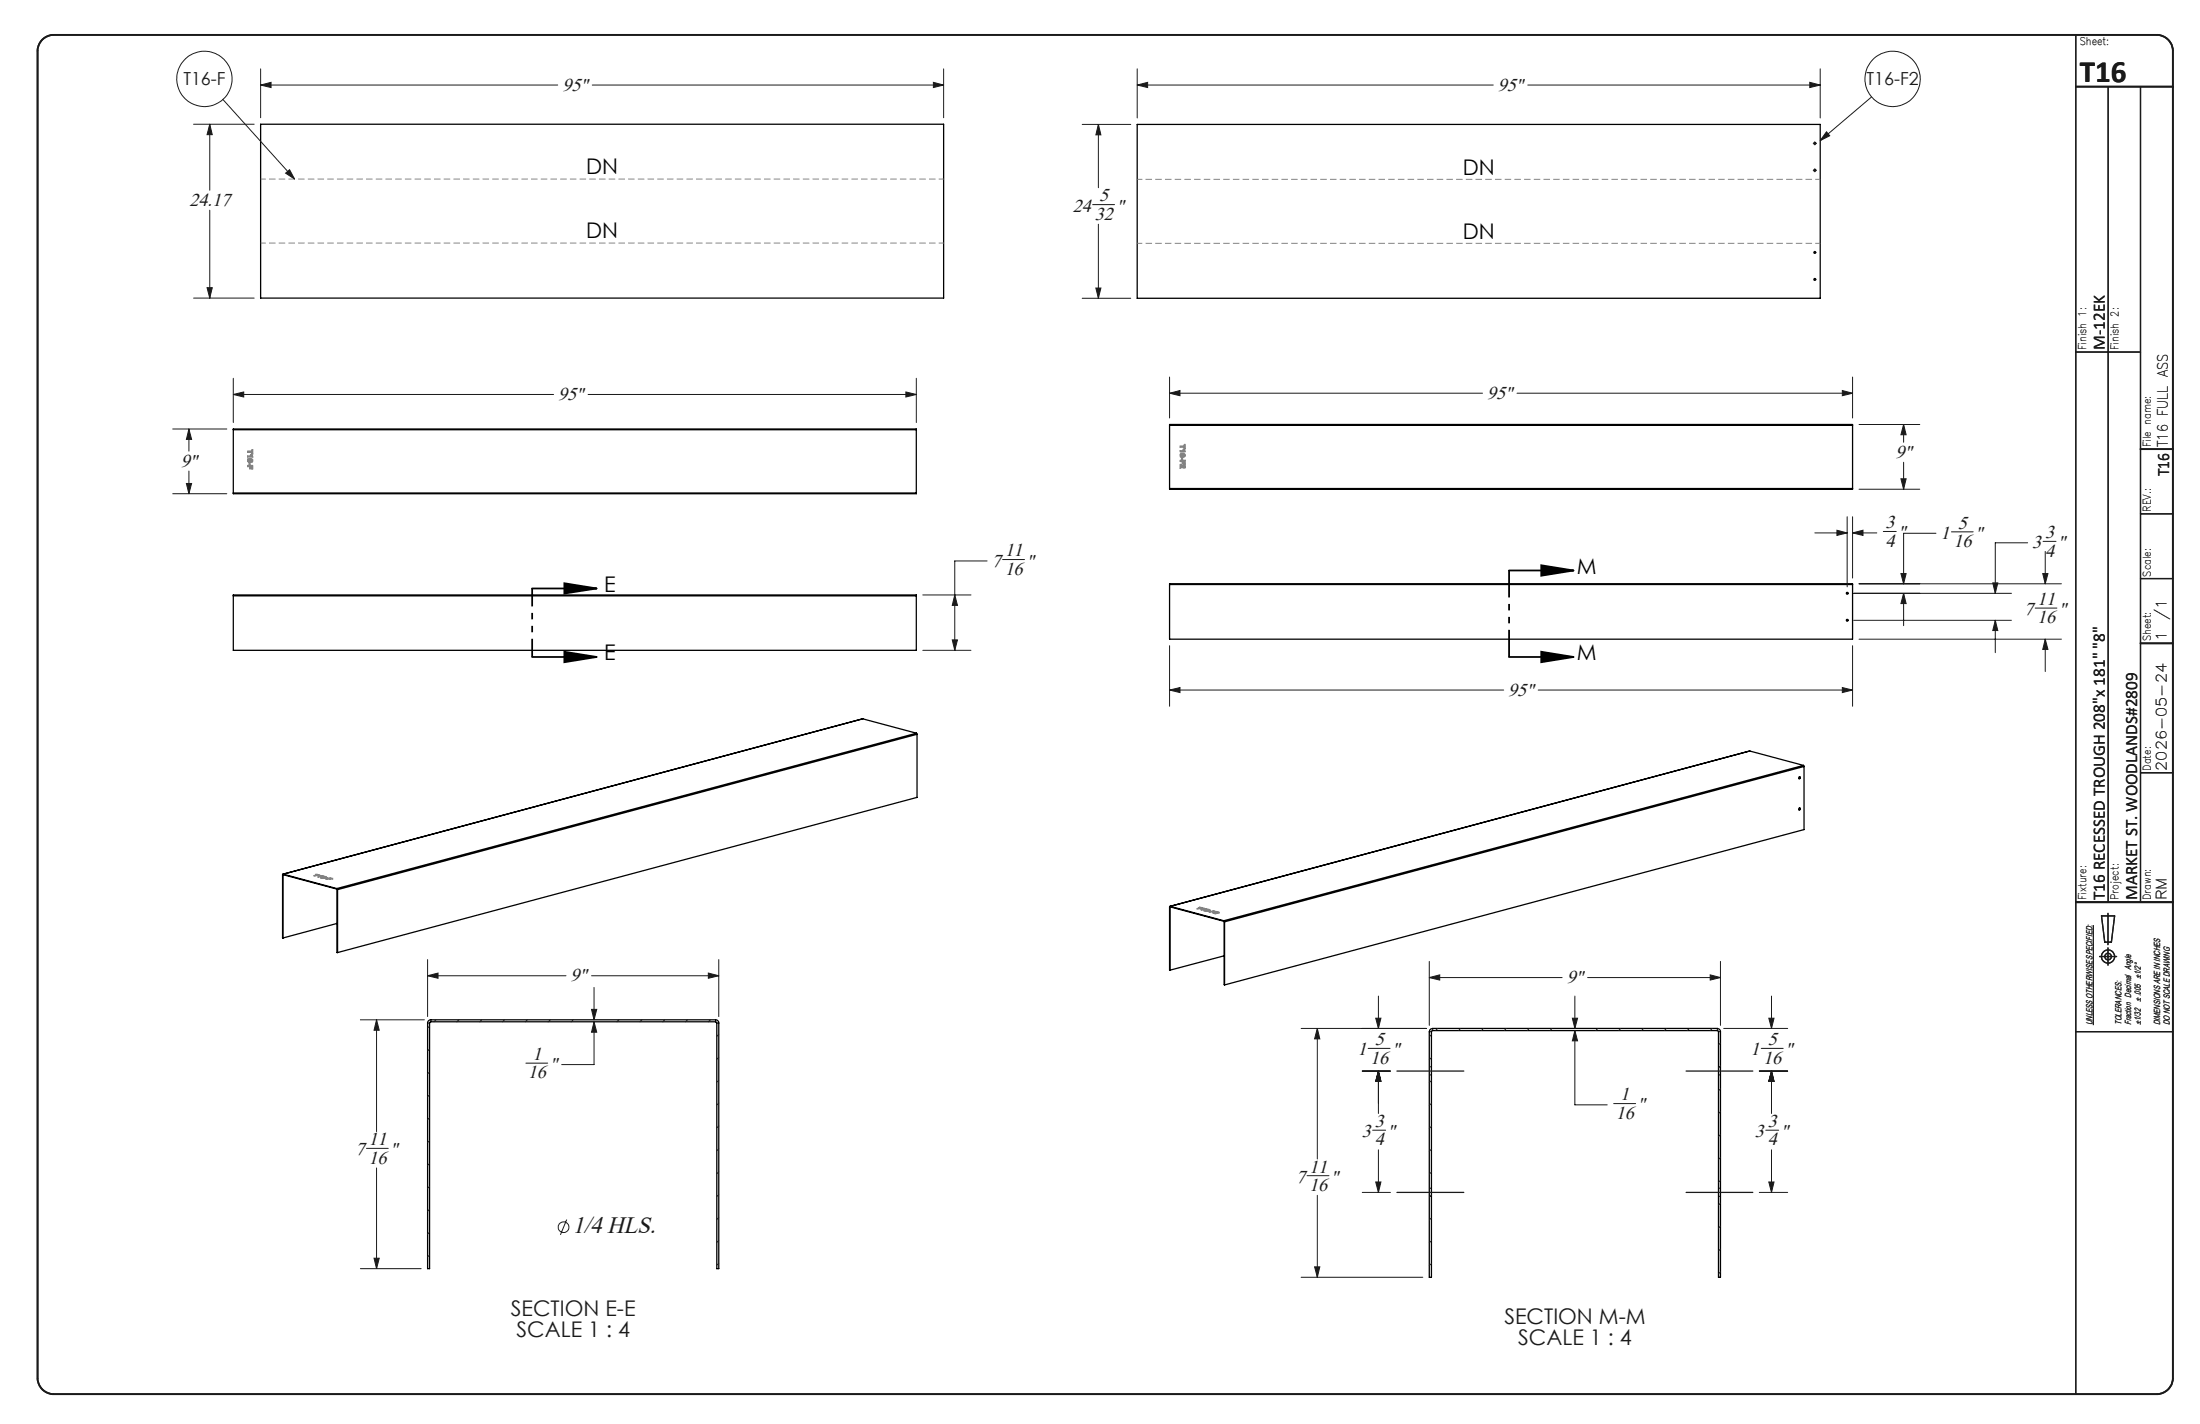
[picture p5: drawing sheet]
<svg xmlns="http://www.w3.org/2000/svg" width="432mm" height="279mm" viewBox="0 0 432 279" stroke-linecap="round" stroke-linejoin="round" font-family="sans-serif">
<g fill="none" stroke="#191924" stroke-width=".2">
<path d="M43.7 19.5l14.1 15.6M51.2 16.7l2-.5v1zM51.2 13.5v9.6M51.2 16.7h58.3M116.2 16.7h69M183.2 16.2l2 .5-2 .5zM185.2 13.5v9.6M223.2 16.7l2-.5v1zM223.2 16.7h69.9M223.2 13.5v9.6M299.9 16.7h57.4M355.2 16.2l2.1 .5-2.1 .5z"/>
<path d="M357.3 13.5v9.6M367.3 19l-10 8.6M38 24.4h11.9M41.2 24.4l.5 2h-1.1zM41.2 24.4v12.9M56.1 34l.7-.7 1 1.8zM212.4 24.4h9.5M215.6 24.4l.5 2.1h-1zM215.6 24.4v12.4M355.9 28.1h.1M355.9 33.4h.1M356.1 28.1h.2"/>
<path d="M356.1 33.4h.2M356.2 27.8h.1M356.2 28v.3M356.2 28.4h.1M356.2 33.1h.1M356.2 33.3v.2M356.2 33.7h.1M356.5 28.1h.1M356.5 33.4h.1M358.5 25.9l.6 .7-1.8 1zM38 58.5h11.9M40.6 56.4h1.1l-.5 2.1z"/>
<path d="M41.2 41.2v17.3M212.4 58.5h9.5M214.5 40.1h4.3M215.1 56.5h1l-.5 2zM215.6 44v14.5M45.8 77.4l2-.5v1zM45.8 74.2v8.7M45.8 77.4h62.9M115.4 77.4h64.4M177.8 76.9l2 .5-2 .5zM179.8 74.2v8.7M229.6 77.2l2-.6v1z"/>
<path d="M229.6 74v8M229.6 77.2h61.4M297.7 77.2h65.9M361.6 76.6l2 .6-2 .4zM363.6 74v8M33.9 84.2h10.6M33.9 96.9h10.6M36.6 94.9h1l-.5 2zM37.1 84.2l.5 2h-1zM37.1 84.2v4.3M37.1 92.4v4.5M364.9 83.3h11.9"/>
<path d="M364.9 96h11.9M373.1 93.9h1l-.5 2.1zM373.6 83.3l.5 2h-1zM373.6 83.3v3.5M373.6 90.7v5.3M181.1 116.7h9.5M187.4 116.7l.5 2.1h-1zM193.7 110.1h-6.3v17.5M196.8 109.8h4.3M356.2 104.6h6.3M360.5 104l2 .6-2 .5zM362.5 101.4v13.7"/>
<path d="M363.6 104.6l2.1-.6v1.1zM363.6 101.4v12M363.6 104.6h4.8M363.8 116.4h31M364.9 114.5h39.7M369.6 104.3h2.6M373.1 112.5h1l-.5 2zM373.6 116.4l.5 2h-1zM373.6 116.4v6.4M380 104.6h-6.4v9.9M383 104.4h4.3M391.1 114.4h1l-.5 2z"/>
<path d="M398 106.5h-6.4v9.9M399.5 119.3h4.2M400.9 112.5h1.1l-.6 2zM401 106.2h2.5M401.4 108.2v6.3M181.1 127.6h9.5M186.9 125.6h1l-.5 2zM229.6 135.4l2-.5v1zM229.6 126.7v11.9M229.6 135.4h65.5M301.9 135.4h61.7M361.6 134.9l2 .5-2 .5z"/>
<path d="M363.6 126.7v11.9M363.8 121.7h31M364.9 125.4h39.7M391.6 121.7l.5 2h-1zM391.6 121.7v6.4M401.4 125.4l.6 2h-1.1zM401.4 125.4v6.4M83.9 191.5l2.1-.6v1zM83.9 188.3v11.2M83.9 191.5h27.2M116.1 198h1l-.5 2.1zM116.1 191.5h25"/>
<path d="M116.6 193.7v6.4M139 190.9l2.1 .6-2.1 .4zM141.1 188.3v11.2M270 199.8h1l-.5 2zM270.5 195.4v6.4M280.5 191.8l2.1-.5v1zM280.5 188.6v12.6M280.5 191.8h26.1M308.6 199.8h1l-.5 2zM309.1 195.4v6.4M311.6 191.8h26.1M335.7 191.3l2 .5-2 .5z"/>
<path d="M337.7 188.6v12.6M347.2 199.8h1l-.5 2zM347.7 195.4v6.4M410.9 181.5v19.6M70.7 200.1h12.6M73.9 200.1l.5 2h-1zM73.9 200.1v21.9M84.3 201.3l-.4 .4M84.3 205.8l-.4 .4M84.3 210.3l-.4 .4M84.3 214.8l-.4 .4M84.3 219.3l-.4 .4"/>
<path d="M85.5 200.1l-.3 .4M90.1 200.1l-.5 .4M94.5 200.1l-.3 .4M99 200.1l-.4 .4M103.2 208.6h4.3M103.5 200.1l-.4 .4M108 200.1l-.4 .4M112.5 200.1l-.4 .4M116.6 200.5l.5 2h-1zM116.6 200.5v8.4h-6.4M121.5 200.1l-.4 .4M126 200.1l-.4 .4"/>
<path d="M130.5 200.1l-.4 .4M134.9 200.1l-.4 .4M139.5 200.1l-.5 .4M141.1 203l-.4 .3M141.1 207.4l-.4 .5M141.1 211.9l-.4 .4M141.1 216.4l-.4 .4M255.4 201.8h24.5M258.6 201.8l.4 2h-1zM258.6 201.8v25.6M267.4 210.1h5.5M268.5 205.7h4.3"/>
<path d="M270.5 210.1l.5 2.1h-1zM270.5 210.1v8.4M281 203l-.5 .4M281 207.5l-.5 .4M281 212l-.5 .4M281 216.5l-.5 .4M282.2 201.8l-.4 .4M286.7 201.8l-.4 .4M291.1 201.8l-.3 .4M295.6 201.8l-.4 .4M300.1 201.8l-.3 .4M304.6 201.8l-.4 .4"/>
<path d="M309.1 202.2l.5 2h-1zM309.1 202.2v14.6h6.4M313.6 201.8l-.4 .4M316.7 216.5h4.3M318.1 201.8l-.4 .4M322.6 201.8l-.4 .4M327.1 201.8l-.4 .4M331.6 201.8l-.4 .4M336.1 201.8l-.4 .4M337.7 204.6l-.4 .4M337.7 209.1l-.4 .4M337.7 213.6l-.4 .4"/>
<path d="M337.7 218.1l-.4 .4M338.3 201.8h12.6M345.3 210.1h5.6M345.7 205.7h4.3M347.7 210.1l.5 2.1h-1zM347.7 210.1v8.4M71.9 225.3h4.3M73.9 229.2v19.7M84.3 223.8l-.4 .4M84.3 228.3l-.4 .4M84.3 232.8l-.4 .4M84.3 237.2l-.4 .5"/>
<path d="M111.2 239.3l-1.2 3M141.1 220.9l-.4 .4M141.1 225.4l-.4 .4M141.1 229.9l-.4 .4M141.1 234.4l-.4 .4M141.1 238.9l-.4 .4M256.5 230.7h4.3M258.6 234.5v16.1M267.4 234h5.5M269.4 221.8h2.6M270 231.9h1l-.5 2.1zM270.5 225.6v8.4"/>
<path d="M281 221l-.5 .4M281 225.5l-.5 .4M281 230l-.5 .4M281 234.5l-.5 .4M281 239l-.5 .4M337.7 222.6l-.4 .4M337.7 227.1l-.4 .4M337.7 231.6l-.4 .4M337.7 236.1l-.4 .4M345.3 234h5.6M346.6 221.8h2.5M347.2 231.9h1l-.5 2.1z"/>
<path d="M347.7 225.6v8.4M70.7 248.9h12M73.4 246.9h1l-.5 2zM84.3 241.8l-.4 .3M84.3 246.2l-.4 .4M141.1 243.4l-.4 .4M141.1 247.9l-.4 .3M255.4 250.6h23.9M258 248.6h1l-.4 2zM281 243.5l-.5 .3M281 247.9l-.5 .4M337.7 240.6l-.4 .4"/>
<path d="M337.7 245.1l-.4 .4M337.7 249.6l-.4 .3"/>
<circle cx="40.1" cy="15.5" r="5.4"/>
<circle cx="371.5" cy="15.5" r="5.4"/>
<circle cx="110.6" cy="240.8" r="1.04"/>
</g>
<g fill="none" stroke="#191924" stroke-width=".25">
<path d="M407.4 6.8v266.7M413.8 17v160M420.1 17v160M407.4 69.1h12.7M420.1 113.5h6.4M420.1 100.8h6.4M420.1 151.6h6.4M407.4 177h19.1M412.5 179.7h2.5l-.6 5.2h-1.3zM413.7 179.2v6.1M412.1 187.7h3.3M413.7 186v3.4"/>
<path d="M274.2 210.1h13.1M330.9 210.1h13.1M407.4 202.4h19.1M274.2 234h13.1M330.9 234h13.1"/>
<circle cx="413.7" cy="187.7" r=".66"/>
<circle cx="413.8" cy="187.7" r="1.29"/>
</g>
<path d="M8.2 7.9a3.3 3.3 0 0 1 2.3-1.1h412.8a3.2 3.2 0 0 1 3.2 3.2v260.4a3.2 3.2 0 0 1-3.2 3.1h-412.8a3.2 3.2 0 0 1-3.1-3.1v-260.4a3.2 3.2 0 0 1 .8-2.1zM407.4 17h19.1M420.1 88.1h6.4M420.1 126.2h6.4M407.4 177h19.1" fill="none" stroke="#191924" stroke-width=".35"/>
<g fill="none" stroke="#000" stroke-width=".25">
<path d="M51.2 24.4h134v34.1h-134zM223.2 24.4h134.1v34.1h-134.1zM45.8 84.3v-.1h134v.1M45.8 96.7v.2h134v-.2M45.8 84.3h134M45.8 96.7h134M45.8 84.3v12.4M179.8 84.3v12.4M229.6 95.8v.2h134v-.2M229.6 83.4v-.1h134v.1M229.6 95.8h134M229.6 83.4h134"/>
<path d="M229.6 83.4v12.4M363.6 83.4v12.4M45.8 116.9v-.2h134v.2M45.8 116.9v10.7h134v-10.7M45.8 116.9h134M229.6 114.7v-.2h134v.2M229.6 114.7v10.7h134v-10.7M229.6 114.7h134M169.3 141h.1M169.3 141l-113.8 30.5M169.3 141l10.6 2.9M179.9 143.9l.1 .2"/>
<path d="M179.9 143.9l-113.8 30.4M180 144.1l-113.7 30.5M180 144.1v12.4l-113.7 30.4M343.4 147.4h.1M343.4 147.4l-113.8 30.4M343.4 147.4l10.6 2.8M353.2 152.4l.1 .2-.2 .2M353.2 158.5l.1 .2-.2 .2M354 150.2l.1 .2M354 150.2l-113.8 30.5M354.1 150.4l-113.8 30.5M354.1 150.4v12.4l-113.8 30.5"/>
<path d="M55.5 171.7h.1M55.5 171.7v12.3M55.6 171.5l-.1 .2M55.6 171.6l-.1 .1M55.6 171.6l10.5 2.8M55.6 171.5v.1M55.6 171.5l10.5 2.8M55.7 171.6l-.2 .1M66.1 174.3l.2 .3M66.1 174.4v.1M66.1 174.3v.1M66.1 174.5l.2 .1"/>
<path d="M66.1 174.5v12.4h.2M66.3 174.6v12.3M229.6 178v12.4M229.6 178h.2M229.7 177.8l-.1 .2M229.7 177.9l-.1 12.5M229.7 177.8l10.5 2.9M229.7 177.9l10.5 2.9M229.7 177.8v.1M66.1 181.2l-10.6 2.8M240.2 180.7l.1 .2M240.2 180.8h.1"/>
<path d="M240.2 180.7v.1M240.3 180.8v.1M240.3 180.8v12.5M240.3 187.5l-10.7 2.9M240.3 180.9v12.4M84.1 200.3l.4-.2h55.9a.6 .6 0 0 1 .7 .6v48.2h-.4v-48.2l-.2-.2-56.1 .1-.1 48.3h-.4v-48.3zM280.6 202.1l.6-.3h55.8a.66 .66 0 0 1 .7 .7v48.1h-.4v-48.2l-.2-.2h-56l-.1 .2v48.2h-.5v-48.1z"/>
<circle cx="356.2" cy="28.1" r=".19"/>
<circle cx="356.2" cy="33.4" r=".19"/>
<circle cx="356.2" cy="54.8" r=".19"/>
<circle cx="356.2" cy="49.5" r=".19"/>
<circle cx="362.6" cy="116.4" r=".17"/>
<circle cx="362.6" cy="121.7" r=".17"/>
<circle cx="353.2" cy="152.6" r=".18"/>
<circle cx="353.2" cy="158.8" r=".18"/>
</g>
<g fill="none" stroke="#000" stroke-width=".2" stroke-dasharray="1.3 .6" stroke-linecap="butt">
<path d="M84.3 200.7h-.4M84.6 200.1v.4M140.4 200.5v-.4M141.1 200.7h-.4M280.6 210.9h.4M281 202.4h-.4M281 209.3h-.4M281.2 201.8v.4M337.1 202.2v-.4M337.3 210.9h.4M337.7 202.4h-.4M337.7 209.3h-.4"/>
<path d="M280.6 234.7h.4M281 233.1h-.4M337.3 234.7h.4M337.7 233.1h-.4"/>
</g>
<path d="M104.4 115.5h12.7M110.8 114.4l6.3 1.1-6.3 1zM296.2 111.9h12.7M302.5 110.9l6.4 1-6.4 1.1zM104.4 128.9h12.7M110.8 127.9l6.3 1-6.3 1zM296.2 128.9h12.7M302.5 127.9l6.4 1-6.4 1z" fill="none" stroke="#000" stroke-width=".35"/>
<g fill="none" stroke="#808080" stroke-width=".25">
<path d="M48.6 88.6l.8-.1v-.2l.2-.1v.8h-.2v-.2h-.8zM48.6 91.4l1-.1v.7h-.1l-.1-.5h-.2v.4l-.1 .1-.1-.5h-.4zM48.6 89.5h.7l-.1-.2 .1-.1 .3 .4-1 .1zM48.6 90.1l.4-.1a.38 .38 0 0 1 .6 .1 .38 .38 0 0 1-.2 .6l-.1-.1a.21 .21 0 0 0 .1-.3 .21 .21 0 0 0-.2-.1v.3a.35 .35 0 0 1-.4 .2 .35 .35 0 0 1-.2-.6zM48.9 90.8h.2l-.1 .4zM231.6 87.5h.8v-.3h.2v.8h-.2v-.3h-.7zM231.6 88.5l.7-.1-.1-.1 .1-.1 .3 .4-.9 .1zM231.6 90.3h1v.7l-.2-.1v-.3h-.2v.3h-.1v-.3l-.5-.1zM231.7 89.1l.5-.1a.35 .35 0 0 1 .4 .2 .35 .35 0 0 1-.3 .4l.1-.1a.18 .18 0 0 0 0-.3 .18 .18 0 0 0-.2 0l.1 .3-.2 .2a.36 .36 0 0 1-.4-.2 .36 .36 0 0 1 0-.4zM231.7 91.1l.4 .4a.18 .18 0 0 0 .3 .1 .18 .18 0 0 0 .1-.2 .18 .18 0 0 0-.3-.1l.1-.2 .3 .2v.5h-.4l-.4-.4v.4l-.1 .1zM232 89.8h.1l-.1 .4zM61.6 171.8l.6-.1-.2-.1 .8 .1z"/>
<path d="M62.4 172l.5-.1-.3-.1h.7l-.7 .3zM62.9 172.2l.6-.2 .6 .1h-.7a.16 .16 0 0 1 .3-.1 .15 .15 0 0 1 0 .3zM63.2 172.2h.4zM63.7 172.3h.5zM64 172.4l.7-.1 .6 .1zM234.9 178.3l.7-.2-.2-.1 .8 .2zM235.7 178.5l.6-.1-.3-.1h.7zM236.3 178.6l.4-.1h.8h-.7l.4 .1-.2 .2zM236.6 178.6h.3zM237.1 178.7l.4 .1zM237.3 178.9l.8-.2 .6 .2zM238.1 179.1h.9l-.5-.1 .2-.1 .6 .1-.9 .1 .3 .2z"/>
<circle cx="48.9" cy="90.3" r=".16"/>
<circle cx="231.9" cy="89.4" r=".16"/>
</g>
<path d="M104.4 115.4v13.5" fill="none" stroke="#000" stroke-width=".35" stroke-dasharray="6.3 1.3 1.3 1.3 1.3 1.3" stroke-dashoffset="2.8" stroke-linecap="butt"/>
<path d="M296.2 111.9v17" fill="none" stroke="#000" stroke-width=".35" stroke-dasharray="6.3 1.3 1.3 1.3 1.3 1.3" stroke-dashoffset="1" stroke-linecap="butt"/>
<path d="M51.2 35.1h134M223.2 35.2h134.1M185.2 47.7h-134M357.3 47.7h-134.1" fill="none" stroke="#808080" stroke-width=".2" stroke-dasharray="1.3 .6" stroke-dashoffset=".3" stroke-linecap="butt"/>
<path d="M110.8 114.4l6.3 1.1-6.3 1zM110.8 127.9l6.3 1-6.3 1zM302.5 110.9l6.4 1-6.4 1.1zM302.5 127.9l6.4 1-6.4 1z" fill="#000"/>
<g fill="#191924">
<path d="M41.2 24.4l.5 2h-1.1zM40.6 56.4h1.1l-.5 2.1zM183.2 16.2l2 .5-2 .5zM51.2 16.7l2-.5v1zM355.2 16.2l2.1 .5-2.1 .5zM223.2 16.7l2-.5v1zM215.6 24.4l.5 2.1h-1zM215.1 56.5h1l-.5 2zM270.5 210.1l.5 2.1h-1zM270 231.9h1l-.5 2.1zM347.7 210.1l.5 2.1h-1zM347.2 231.9h1l-.5 2.1zM347.7 210.1l.5 2.1h-1zM347.2 199.8h1l-.5 2zM335.7 191.3l2 .5-2 .5zM280.5 191.8l2.1-.5v1zM270.5 210.1l.5 2.1h-1zM270 199.8h1l-.5 2zM308.6 199.8h1l-.5 2zM309.1 202.2l.5 2h-1zM258.6 201.8l.4 2h-1zM258 248.6h1l-.4 2z"/>
<path d="M56.1 34l.7-.7 1 1.8zM358.5 25.9l.6 .7-1.8 1z"/>
<path d="M37.1 84.2l.5 2h-1zM36.6 94.9h1l-.5 2zM45.8 77.4l2-.5v1zM177.8 76.9l2 .5-2 .5zM229.6 77.2l2-.6v1zM361.6 76.6l2 .6-2 .4zM373.6 83.3l.5 2h-1zM373.1 93.9h1l-.5 2.1z"/>
<path d="M187.4 116.7l.5 2.1h-1zM186.9 125.6h1l-.5 2zM139 190.9l2.1 .6-2.1 .4zM83.9 191.5l2.1-.6v1zM116.1 198h1l-.5 2.1zM116.6 200.5l.5 2h-1zM73.9 200.1l.5 2h-1zM73.4 246.9h1l-.5 2zM229.6 135.4l2-.5v1zM361.6 134.9l2 .5-2 .5zM401.4 125.4l.6 2h-1.1zM400.9 112.5h1.1l-.6 2zM391.1 114.4h1l-.5 2zM391.6 121.7l.5 2h-1zM373.6 116.4l.5 2h-1zM373.1 112.5h1l-.5 2zM360.5 104l2 .6-2 .5zM363.6 104.6l2.1-.6v1.1z"/>
</g>
<text font-size="6.1" fill="#191924" x="408.2" y="16.1">T16</text>
<text font-size="4.7" fill="#191924" x="112.4" y="241.8">1/4 HLS.</text>
<g font-size="4.2">
<text x="115.1" y="34.2">DN</text>
<text x="287.1" y="34.3">DN</text>
<text x="115.1" y="46.8">DN</text>
<text x="287.1" y="46.8">DN</text>
<text x="309.5" y="112.6">M</text>
<text x="118.6" y="116.1">E</text>
<text x="118.6" y="129.6">E</text>
<text x="309.5" y="129.6">M</text>
</g>
<g font-size="4.2" fill="#191924">
<text x="100.3" y="258.2">SECTION E-E</text>
<text x="101.4" y="262.4">SCALE 1 : 4</text>
<text x="295.3" y="259.7">SECTION M-M</text>
<text x="298" y="263.9">SCALE 1 : 4</text>
</g>
<g font-size="3.7" fill="#191924">
<text x="110.4" y="17.8">95&quot;</text>
<text x="294" y="17.8">95&quot;</text>
<text x="37.2" y="40.4">24.17</text>
<text x="210.6" y="41.5">24</text>
<text x="215.7" y="39.5">5</text>
<text x="219.1" y="41.5">&quot;</text>
<text x="214.9" y="43.1">32</text>
<text x="109.6" y="78.5">95&quot;</text>
<text x="291.9" y="78.2">95&quot;</text>
<text x="372" y="89.9">9&quot;</text>
<text x="35.5" y="91.6">9&quot;</text>
<text x="370" y="103.7">3</text>
<text x="370" y="107.3">4</text>
<text x="372.6" y="105.7">&quot;</text>
<text x="380.9" y="105.7">1</text>
<text x="383.4" y="107.3">16</text>
<text x="384.3" y="103.7">5</text>
<text x="387.7" y="105.7">&quot;</text>
<text x="398.9" y="107.6">3</text>
<text x="401.4" y="105.6">3</text>
<text x="403.9" y="107.6">&quot;</text>
<text x="194.7" y="111.2">7</text>
<text x="197.2" y="109.2">11</text>
<text x="197.2" y="112.8">16</text>
<text x="201.5" y="111.2">&quot;</text>
<text x="401.4" y="109.2">4</text>
<text x="399.8" y="118.7">11</text>
<text x="397.3" y="120.7">7</text>
<text x="399.8" y="122.3">16</text>
<text x="404.1" y="120.7">&quot;</text>
<text x="296" y="136.5">95&quot;</text>
<text x="112" y="192.5">9&quot;</text>
<text x="307.5" y="192.9">9&quot;</text>
<text x="104.5" y="208">1</text>
<text x="107.9" y="210">&quot;</text>
<text x="266.4" y="207.1">1</text>
<text x="268.9" y="208.7">16</text>
<text x="269.8" y="205.1">5</text>
<text x="273.2" y="207.1">&quot;</text>
<text x="343.6" y="207.1">1</text>
<text x="346.1" y="208.7">16</text>
<text x="347" y="205.1">5</text>
<text x="350.4" y="207.1">&quot;</text>
<text x="103.6" y="211.6">16</text>
<text x="318" y="215.9">1</text>
<text x="269.8" y="221.1">3</text>
<text x="317.1" y="219.5">16</text>
<text x="321.4" y="217.9">&quot;</text>
<text x="347" y="221.1">3</text>
<text x="69.8" y="226.7">7</text>
<text x="72.3" y="224.7">11</text>
<text x="76.6" y="226.7">&quot;</text>
<text x="267.3" y="223.1">3</text>
<text x="269.8" y="224.7">4</text>
<text x="272.3" y="223.1">&quot;</text>
<text x="344.4" y="223.1">3</text>
<text x="347" y="224.7">4</text>
<text x="349.5" y="223.1">&quot;</text>
<text x="72.3" y="228.3">16</text>
<text x="254.4" y="232.1">7</text>
<text x="256.9" y="233.7">16</text>
<text x="256.9" y="230.1">11</text>
<text x="261.2" y="232.1">&quot;</text>
</g>
<g font-size="3.5" fill="#191924">
<text x="36" y="16.7">T16-F</text>
<text x="366.4" y="16.7">T16-F2</text>
</g>
<g font-size="3.4" fill="#191924">
<text x="413.1" y="68.7" transform="rotate(-90 413.1 68.7)">M-12EK</text>
<text x="425.7" y="93.4" transform="rotate(-90 425.7 93.4)">T16</text>
<text x="413.1" y="176.6" transform="rotate(-90 413.1 176.6)">T16 RECESSED TROUGH 208&quot;x 181&quot; &quot;8&quot;</text>
<text x="419.4" y="176.6" transform="rotate(-90 419.4 176.6)">MARKET ST. WOODLANDS#2809</text>
</g>
<g font-size="2.8" fill="#191924">
<text x="425.5" y="87.7" transform="rotate(-90 425.5 87.7)">T16 FULL ASS</text>
<text x="425.2" y="125.8" transform="rotate(-90 425.2 125.8)">1</text>
<text x="425.2" y="121.7" transform="rotate(-90 425.2 121.7)">/1</text>
<text x="425.2" y="151.2" transform="rotate(-90 425.2 151.2)">2026-05-24</text>
<text x="425.2" y="176.6" transform="rotate(-90 425.2 176.6)">RM</text>
</g>
<g font-size="2.1" fill="#191924">
<text x="408.2" y="8.9">Sheet:</text>
<text x="409.5" y="68.7" transform="rotate(-90 409.5 68.7)">Finish 1:</text>
<text x="415.8" y="68.7" transform="rotate(-90 415.8 68.7)">Finish 2:</text>
<text x="422.2" y="87.7" transform="rotate(-90 422.2 87.7)">File name:</text>
<text x="422.2" y="100.4" transform="rotate(-90 422.2 100.4)">REV.:</text>
<text x="422.2" y="113.1" transform="rotate(-90 422.2 113.1)">Scale:</text>
<text x="422.2" y="125.8" transform="rotate(-90 422.2 125.8)">Sheet:</text>
<text x="422.2" y="151.2" transform="rotate(-90 422.2 151.2)">Date:</text>
<text x="409.5" y="176.6" transform="rotate(-90 409.5 176.6)">Fixture:</text>
<text x="415.8" y="176.6" transform="rotate(-90 415.8 176.6)">Project:</text>
<text x="422.2" y="176.6" transform="rotate(-90 422.2 176.6)">Drawn:</text>
</g>
<g font-size="1.7" fill="#191924">
<text x="420.2" y="196.6" transform="rotate(-90 420.2 196.6)">± .005 ±1/2°</text>
<text x="410.7" y="201.1" transform="rotate(-90 410.7 201.1)">UNLESS OTHERWISE SPECIFIED:</text>
<text x="416.4" y="201.1" transform="rotate(-90 416.4 201.1)">TOLERANCES:</text>
<text x="418.3" y="201.1" transform="rotate(-90 418.3 201.1)">Fraction Decimal Angle</text>
<text x="420.2" y="201.1" transform="rotate(-90 420.2 201.1)">±1/32</text>
<text x="424" y="201.1" transform="rotate(-90 424 201.1)">DIMENSIONS ARE IN INCHES</text>
<text x="425.9" y="201.1" transform="rotate(-90 425.9 201.1)">DO NOT SCALE DRAWING</text>
</g>
</svg>
